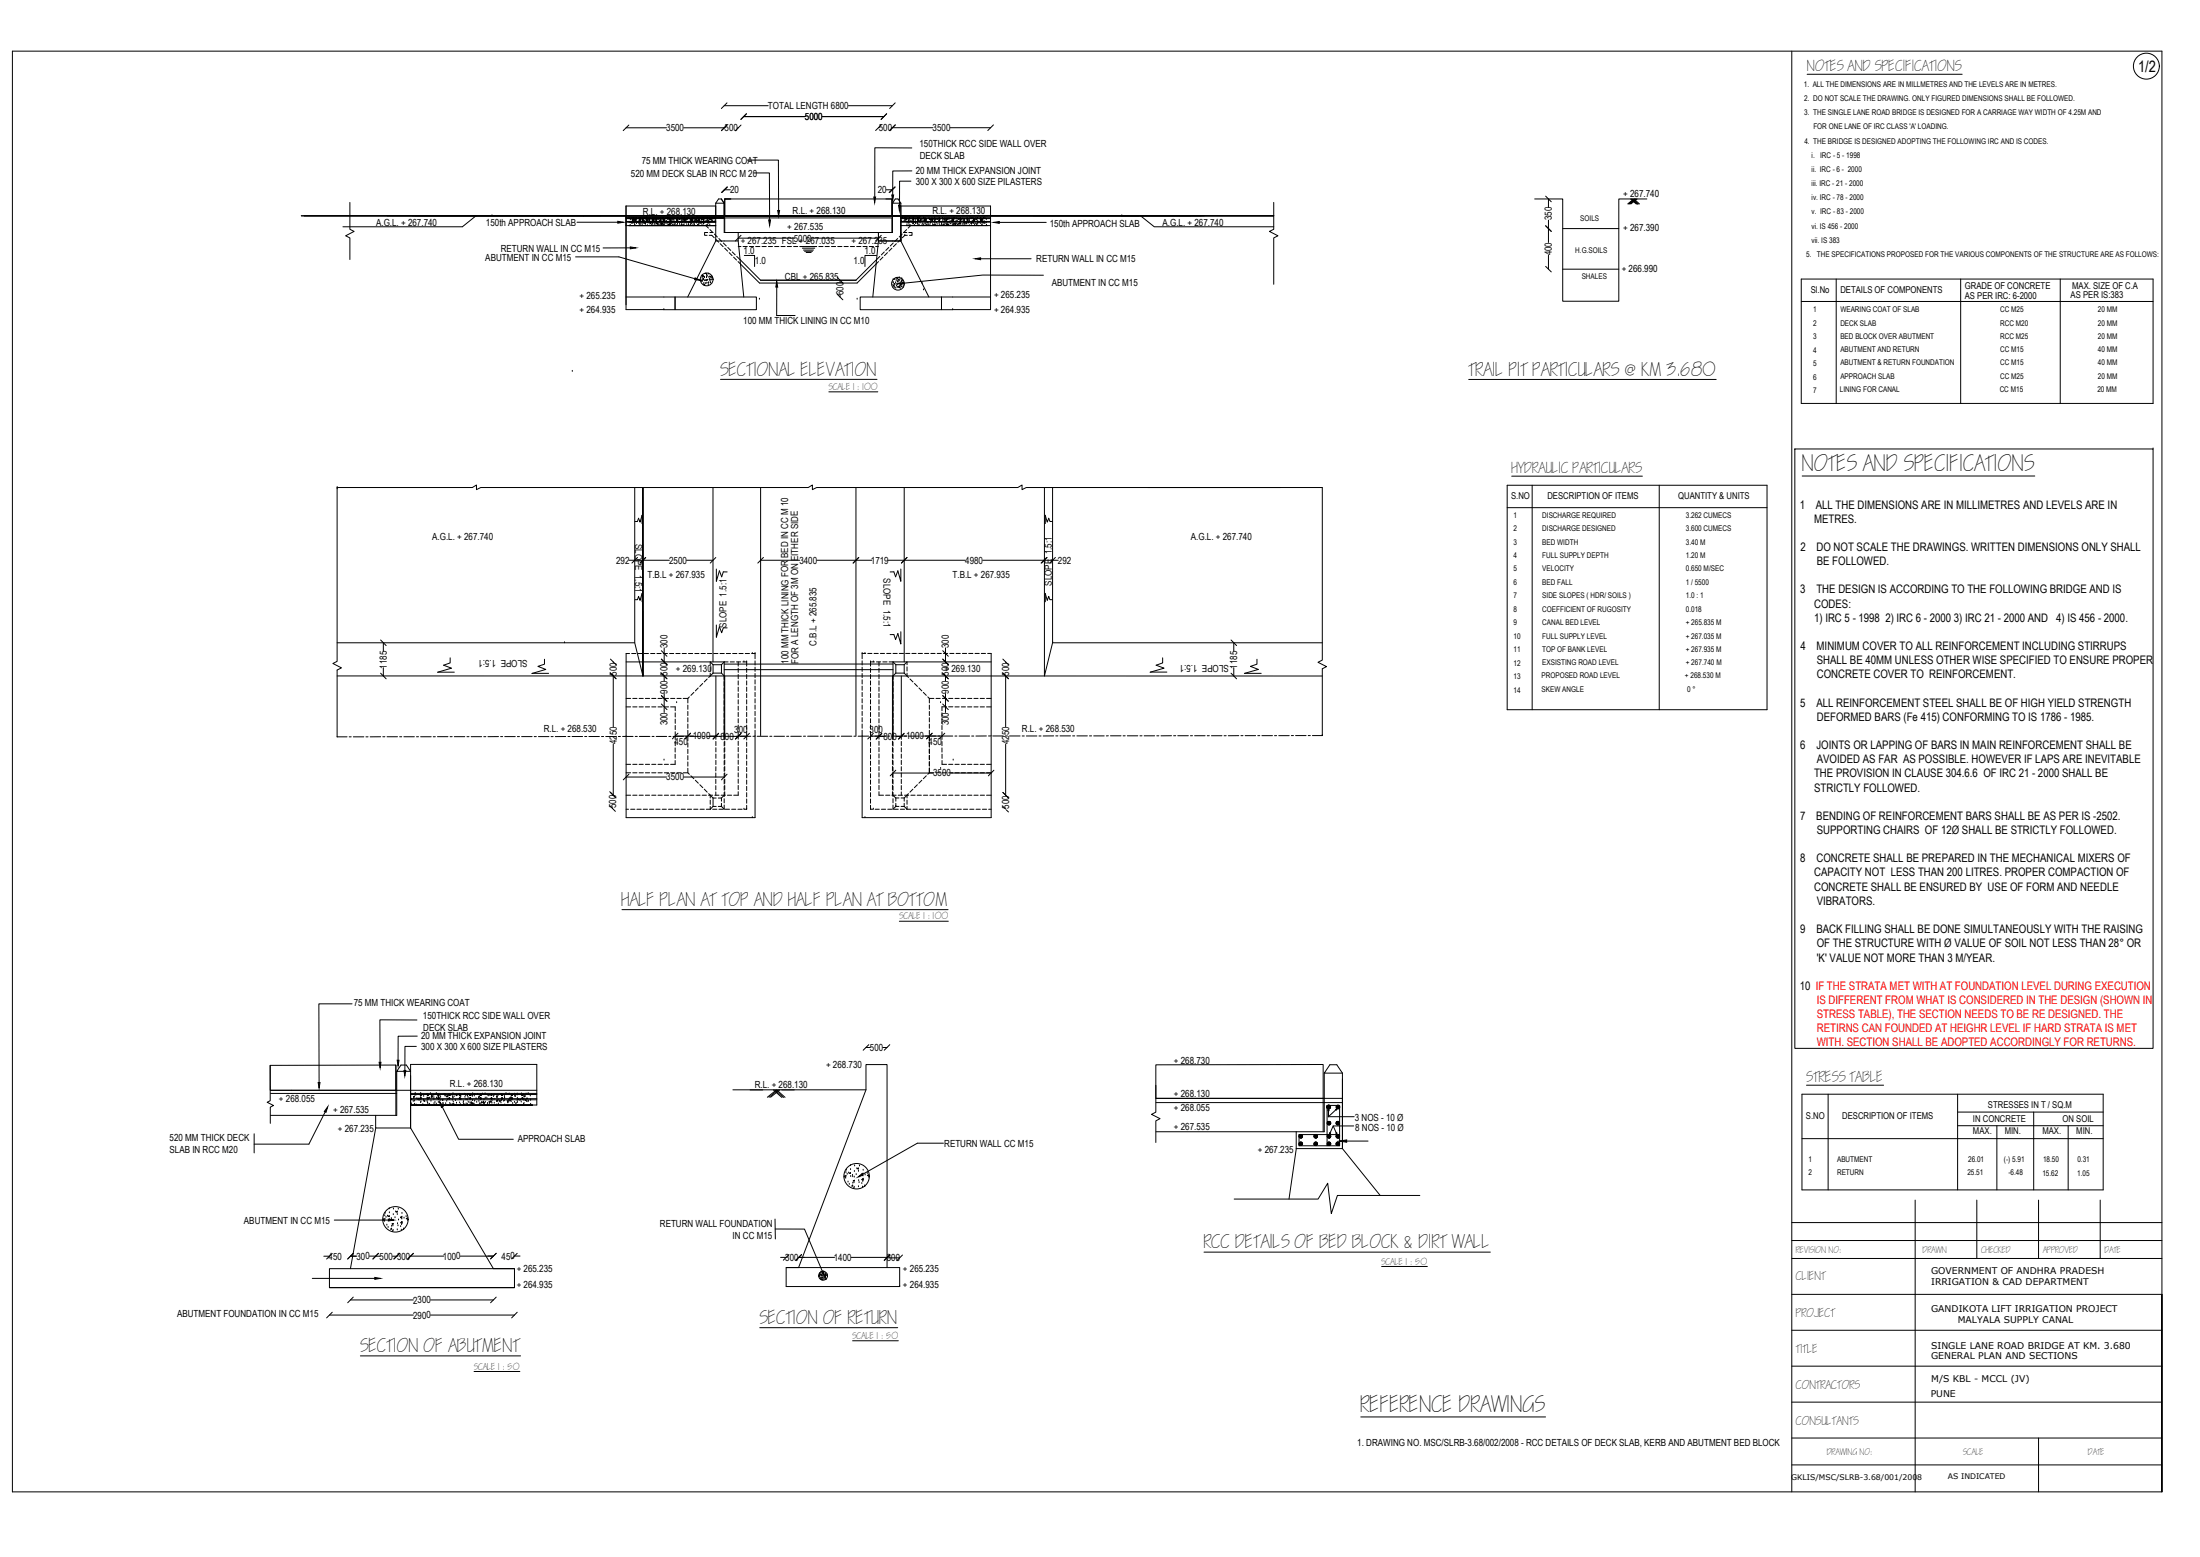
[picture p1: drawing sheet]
<svg xmlns="http://www.w3.org/2000/svg" width="1189mm" height="841mm" viewBox="0 0 1189 841" stroke-linecap="round" stroke-linejoin="round" font-family="sans-serif">
<!-- layer: MAIN -->
<g fill="none" stroke="#000" stroke-width=".54">
<path d="M968 28v778M391 57h24M458 57h24M977 40h83M338 69h22M369 69h23M399 69h.1M402 63h33M444 63h34M475 69h.1M482 69h22M493 80h-20v26"/>
<path d="M513 69h22M404 86h17v28M407 93h9v26M492 98h-6v13M493 92h-11v13M189 109v15l2 1-4 2 2 2v11M338 118h53M338 118h49M338 120h49M387 111h-49v54M387 110v7M390 107l1 3h-4"/>
<path d="M390 107h-2l-1 3M390 107l1 3v7v-7M391 103h4M392 107h3h-3v10M479 107h3v10M479 103h3M482 110v7M484 107h1l2 3h-5zM487 118h48M487 120h48M487 110v7M487 111h48"/>
<path d="M688 109v15l-2 1 5 2-3 2v25M829 107h15v56h31v-56h15M837 107v5M837 119v12M880 110l3-3 3 3M881 107l3 3M882 107l3 3-3-2M882 107l3 3M884 107l-4 3M884 107l-3 3M885 107l-4 3M311 139h23l42 12"/>
<path d="M312 120h22M338 122h49M341 134h-15M387 122h-47h47M399 129h30M402 138h6v6M432 133h9M434 134h6M434 135h6M435 136h4M436 136h2M438 129h37"/>
<path d="M474 138h-7v6M487 122h48M530 140h27M540 120h25M837 138v7M844 123h31M379 151h.1M379 152h.1M379 150h.1M379 149h.1M380 149h.1M380 151h.1"/>
<path d="M380 150h.1M380 154h.1M380 153h.1M381 154h.1M381 152h.1M381 150h.1M381 153h.1M381 148h.1M382 153h.1M382 151h.1M382 150h.1M382 148h.1"/>
<path d="M382 152h.1M382 149h.1M383 153h.1M383 154h.1M383 148h.1M383 150h.1M383 151h.1M384 150h.1M384 152h.1M384 149h.1M384 153h.1M384 151h.1"/>
<path d="M385 149h.1M385 151h.1M385 150h.1M420 155v15h10M454 151v1M454 159v1M483 154h.1M483 153h.1M483 151h.1M483 155h.1M484 155h.1M484 154h.1"/>
<path d="M484 153h.1M484 156h.1M485 150h.1M484 151h.1M485 153h.1M485 152h.1M485 155h.1M485 154h.1M485 151h.1M486 151h.1M486 155h.1M486 152h.1"/>
<path d="M486 150h.1M486 154h.1M486 153h.1M486 156h.1M487 154h-1zM487 151h.1M487 152h.1M487 154h.1M487 155h.1M487 153h.1M488 151h.1M488 155h.1"/>
<path d="M488 152h.1M564 149h-33l-43 4M844 145h31M973 151h191v67h-191zM992 151v67M1060 151v67M1113 151v67M973 163h191M389 205h85M448 212h26M794 205h133M817 257h71"/>
<path d="M1164 243h.1M182 263v94l-2 1 5 3-3 1M182 264h.1M255 263l2-1v2l3-1h177l2-1v2l2-1h109l2-1v2l3-1h137M347 278v5M347 278l-1 4-1-2-1 2h-1M565 278l1 4 1-2v2h2M565 278v5M620 263h95v94l-3 1 5 2-2 1M814 262h141v121h-141zM814 274h141M828 262v121"/>
<path d="M897 262v121M340 303h22M371 303h14M387 307v7l2-6 1 4 1-3h2M411 303h21M441 303h30M480 303h42M487 307v7l-2-6-1 4-1-3h-2M531 303h33M564 303h8M343 324h1l1-2 1 2 1-3v4M387 338v6l2-5 1 3 1-3h2"/>
<path d="M565 320l1 4 1-2v2h2M565 321v4M207 347v5M243 355v3l-3 1 4 2-8 2M294 356v3l-3 1 4 2-8 2M331 358h.1M359 350v8M487 341v7l-2-6-1 3-1-2h-2M511 350v8M543 358h.1M628 355v3l-3 1 4 2-8 2M667 347v5"/>
<path d="M679 356v3l-3 1 4 2-8 2M207 361v4M237 363h9M288 364h8M331 365v28M359 375v10M359 365v3M511 375v10M511 365v3M543 365v28M622 363h9M667 361v4"/>
<path d="M673 364h9M182 398h6M189 398h1M191 398h6M198 398h1M206 398h-6M207 398h1M209 398h6M216 398h1M218 398h6M225 398h1M227 398h6"/>
<path d="M234 398h1M236 398h6M243 398h1M246 398h5M252 398h1M255 398h5M261 398h2M269 398h-5M271 398h1M273 398h5M280 398h1M282 398h6"/>
<path d="M289 398h1M291 398h6M298 398h1M306 398h-6M307 398h1M309 398h6M316 398h1M318 398h6M325 398h1M327 398h6M335 398h-1M336 398h6"/>
<path d="M343 398h1M345 398h6M352 398h1M355 398h5M361 398h2M365 398h10M369 398h-5M371 398h1M373 398h5M380 398h1M382 398h8M384 398h3"/>
<path d="M391 398h8M399 398h4M406 398h-6M407 398h1M409 398h6M416 398h1M418 398h6M425 398h1M427 398h6M434 398h1M436 398h6M443 398h1"/>
<path d="M446 398h5M452 398h1M455 398h5M461 398h2M469 398h-5M470 398h9M475 398h3M480 398h1M484 398h3M490 398h-8M491 398h6M515 398h-17"/>
<path d="M516 398h1M518 398h6M525 398h1M533 398h-6M534 398h1M536 398h6M543 398h1M546 398h5M552 398h2M555 398h5M561 398h2M569 397l-5 1"/>
<path d="M571 397h1M573 397h5M580 397h1M582 397h6M589 397h1M591 397h6M599 397h-1M600 397h6M607 397h1M609 397h6M616 397h1M618 397h6"/>
<path d="M625 397h1M633 397h-6M634 397h1M636 397h6M643 397h1M646 397h5M652 397h2M655 397h5M661 397h2M669 397h-5M671 397h1M673 397h6"/>
<path d="M680 397h1M682 397h6M689 397h1M691 397h6M698 397h1M700 397h6M707 397h1M709 397h6M331 402v28M338 420h22M369 420h22M483 418h21"/>
<path d="M514 418h22M543 402v27M331 429v1M331 436v1M336 491h176M486 498h26M190 542h-18v43M225 551h-20v23M225 560h-10v13M146 575v20h-2l4 2-2 1v9M214 575v14M214 579v10"/>
<path d="M217 575h3l2 4h-8zM225 565h-6v13M290 575h-68v14v-8M468 566h2M477 566h2M716 580v13M719 575h3l3 5h-9zM725 580v13M222 591h68M222 593h68M222 594h68M239 598l9 17h29"/>
<path d="M288 597h-66h68M405 589h7M415 593l5-4 4 4M418 589l5 4M419 589l4 4M421 589l-5 4M422 589h7M625 586v15l-3 1 5 2-2 1v12M974 591h163v52h-163zM976 586h42M988 591v52M1058 591v52"/>
<path d="M137 612v11M176 601l-9 17h-30M510 618h-14l-30 16M974 615h163M1058 608h79M1058 601h79M1079 608v35M1099 601v42M1118 608v35M456 636l1-1v1h-1M457 636h.1M457 633h.1"/>
<path d="M457 635h.1M457 632h.1M458 634h.1M458 638h.1M459 634h.1M459 640h.1M460 633v1h-1zM460 630h.1M460 632h.1M460 635h.1M461 635h.1M461 636h.1"/>
<path d="M461 639h.1M461 638h1zM462 636h.1M462 633h.1M462 630h.1M463 634h.1M463 631h.1M464 631h-1h1v1M464 633h.1M464 638h.1M464 639h.1M464 630h.1"/>
<path d="M465 636h.1M466 639h.1M466 637v-1l1 1zM466 634h.1M466 635h.1M466 638h.1M466 637h.1M466 632h.1M468 635h.1M469 634h.1M469 635h.1M469 636h.1"/>
<path d="M181 659h29M207 659l1-1v1h-1M208 660h.1M208 657h.1M208 659h.1M208 655h.1M209 658h.1M209 657h.1M210 657h.1M210 653h.1M210 655h.1M211 659h.1"/>
<path d="M211 658h.1M212 659h.1M213 656h.1M213 653h.1M213 658h.1M214 655h.1M214 655l1-1v1zM215 656h.1M215 653h.1M215 659h.1M217 657v1h-1zM217 658h.1"/>
<path d="M217 655h.1M217 657h.1M217 660v1v-1zM218 658h.1M219 657h.1M220 658h.1M220 659h.1M419 658v11M461 640v1h-1zM461 642h.1M462 641h.1M464 641h.1"/>
<path d="M466 641h.1M467 641h.1M1035 648v158M1068 648v32M1102 648v32M1135 648v32M175 679h3M193 679h-4M200 679h5M209 662h.1M210 663h.1M212 663v1h-1z"/>
<path d="M212 662h.1M212 661h1h-1zM212 679h3M212 665h.1M215 664h.1M215 661h.1M215 662h.1M217 663h.1M217 664h.1M217 661h.1M218 664h.1M240 679h-18"/>
<path d="M249 679h18M264 678h3M278 678h3M419 664h16l9 23M422 679h3M432 679h19M460 679h19M479 679h7M651 676h154M968 680h200M968 660h200M968 670h200"/>
<path d="M169 691h34M443 689h.1M443 690h.1M443 688h.1M443 691h.1M444 688h.1M444 687h.1M444 689h.1M444 691h.1M444 690h.1M445 689h.1M445 688h.1"/>
<path d="M445 691h.1M445 690h.1M445 687h.1M446 689h.1M446 691h.1M446 690h.1M446 688h.1M447 689h.1M747 684h24M968 699h200v107v-778h-1161v778h1161M178 710h45M189 702h34"/>
<path d="M233 710h45M233 702h34M411 717h74M968 719h200M195 732h86M461 724h24M968 738h200M256 741h25M968 757h200M968 777h200M1102 777v29M968 791h200"/>
<circle cx="1160" cy="36" r="7"/>
<circle cx="382" cy="151" r="3"/>
<circle cx="485" cy="153" r="3"/>
<circle cx="463" cy="635" r="7"/>
<circle cx="214" cy="659" r="7"/>
<circle cx="445" cy="689" r="2.4"/>
</g>
<g fill="#000" stroke="#000" stroke-width=".54">
<path d="M334 120h3l-3 1zM415 119h1v3zM420 114h1v3zM472 106h1v3zM482 105h1l-1 3zM486 111h1l-1 3zM537 120h3v1zM341 133l3 1h-3zM376 150l2 1h-3zM420 152v3h-1zM485 153l3-1v1zM527 140l3-1v1z"/>
<path d="M205 574h1l-1 3zM215 573h1l-1 3zM218 578h1v3zM172 585h1l-1 3zM238 595l1 3zM177 598l-1 3-1-1zM464 636l2-2v1zM210 659h3l-3 1zM203 690l3 1h-3zM444 687h1v2z"/>
</g>
<!-- layer: 0 -->
<g fill="none" stroke="#000" stroke-width=".54">
<path d="M393 56l-3 3M484 56l-3 3M340 68l-3 3M393 68l-3 3M400 68l-3 3M403 61l-3 4M476 67l-3 4M479 61l-3 4M484 67l-3 4M537 67l-3 4M163 117h525M209 117h106"/>
<path d="M257 117l-7 5h-65M266 117h.1M338 118h144M338 111v56h21M341 119h.1M341 118h.1M342 120h.1M342 118h.1M343 119h.1M343 120h.1M343 118h.1M344 119h.1"/>
<path d="M344 118h.1M345 120h.1M345 119h.1M345 118h.1M346 118h.1M347 120h.1M347 120l1-1zM348 119h.1M348 120h.1M348 118h.1M349 118h.1M350 119h.1"/>
<path d="M351 118h.1M352 119h.1M353 119h.1M354 118h.1M354 120h.1M354 119h.1M355 120h.1M355 118h.1M356 119h.1M356 118h.1M357 119h.1M357 118h.1"/>
<path d="M358 118h.1M358 120h.1M359 118h.1M359 119h.1M360 118h.1M360 120h.1M361 118h.1M361 119h.1M362 119h.1M362 118h.1M363 118h.1M363 119h.1"/>
<path d="M364 120h.1M364 118h.1M364 119h.1M366 120h.1M366 119h.1M366 118h.1M367 118h.1M368 119h.1M369 118h.1M369 119h.1M370 118h.1M370 120h.1"/>
<path d="M371 119h.1M371 118h.1M372 118h.1M373 119h.1M373 120h.1M374 119h.1M374 118h.1M375 118h.1M375 120h.1M375 119h.1M376 118h.1M376 119h.1"/>
<path d="M376 117l2 1M377 118h.1M377 119h.1M378 120h.1M378 118h.1M378 119h.1M379 119l1 2M379 119h.1M380 119h.1M380 118h.1M380 120h.1M381 120v-1z"/>
<path d="M382 120h.1M382 118h.1M382 119h.1M383 119h.1M383 120h.1M384 120h.1M384 119h.1M385 118h.1M385 119h.1M385 120h.1M386 118h.1M386 119h.1"/>
<path d="M387 118v12h12v-4h-8v-9h-53v5M392 107h90v10h-90zM392 118v8h90M393 101l-3 3M482 118v8M482 117v9M484 101l-4 3M484 101l-3 3M487 118h48M487 117v13M487 119h.1M488 118h.1"/>
<path d="M489 120h.1M489 118h.1M489 119h.1M490 120h.1M491 119h.1M491 120h.1M492 118h.1M492 120h.1M492 119l1 1zM493 119h.1M493 118h.1M494 119h.1"/>
<path d="M495 119h.1M495 119l-2 2M496 118h.1M496 119h.1M496 120h.1M497 119h.1M497 118h.1M497 119h1zM497 117l-1 1M498 118h.1M498 120h.1M498 119h.1"/>
<path d="M499 118h.1M499 119h.1M500 118h.1M500 119h.1M500 120h.1M501 119h.1M501 120h.1M502 118h.1M502 118h1zM502 119h.1M503 119h.1M503 118h.1"/>
<path d="M503 120h.1M504 118h.1M505 118h.1M505 119h.1M506 119h.1M506 118h.1M507 118h.1M507 120h.1M508 120h.1M508 119h.1M509 118h.1M509 119h.1"/>
<path d="M510 118h.1M510 120h.1M510 119h.1M511 119h.1M512 118h.1M512 119h.1M513 119h.1M513 118h.1M513 120h.1M514 118h.1M514 119h.1M515 119h.1"/>
<path d="M515 118h.1M515 120h.1M516 118h.1M517 118h.1M517 119h.1M518 118h.1M518 119h.1M519 118h.1M519 120h.1M520 119h.1M520 120h.1M520 118h.1"/>
<path d="M521 119h.1M522 118h.1M524 119h.1M524 118h.1M525 118h.1M525 120h.1M526 119v1zM526 119h.1M526 120h.1M527 120h.1M527 118h.1M528 118h.1"/>
<path d="M528 119h.1M529 120h.1M530 118h.1M530 119h.1M531 118h.1M531 120h.1M531 119h.1M532 120h.1M532 118h.1M533 119h.1M535 111v56h-20M606 117h.1"/>
<path d="M616 117l8 5h64M835 106l3 3M341 122h.1M341 120h.1M341 121h.1M342 121h.1M343 121h.1M343 122h.1M344 121h.1M344 120h.1M345 122h.1M345 121h.1"/>
<path d="M346 121h.1M346 122h.1M347 121h.1M348 121h.1M349 121h.1M349 120h.1M350 122h.1M350 120h.1M350 121h.1M351 120h.1M351 121h.1M352 121h.1"/>
<path d="M352 120v1M352 122h.1M352 120h.1M353 120h-1zM353 121h.1M353 122h.1M354 121h.1M355 120v1M355 121h.1M356 121h.1M356 122h.1M357 121h.1"/>
<path d="M357 122h.1M357 120h.1M358 121h.1M359 121h.1M360 121h.1M361 121h.1M361 122h.1M361 120h.1M362 121h.1M362 122h.1M363 121h.1M363 122h.1"/>
<path d="M363 120h.1M364 121h.1M364 122h.1M365 121h.1M366 122h.1M366 121h.1M367 121h.1M368 120h.1M368 122h.1M369 121h.1M368 121h.1M369 120h.1"/>
<path d="M369 122h.1M370 121h.1M371 121h.1M372 121h.1M372 120h.1M373 122h.1M373 121h.1M374 121h.1M374 122h.1M375 121h.1M375 122h.1M376 121h.1"/>
<path d="M377 122h.1M378 121h.1M379 120h.1M379 122h.1M380 121h.1M381 120h.1M381 122l2 1M382 122h.1M382 126h-1v1h1M383 121h.1M383 127h2l1 1M384 121h.1"/>
<path d="M384 124l1 2h-1M386 126l2 2M387 129l1 2M387 130l-15 30M388 129l2 1M389 132l2 1M391 131l1 2M392 134l1 2M393 134l2 1M394 136l2 2M396 136l1 2M396 139l2 1"/>
<path d="M398 139l13 12h52l12-12M399 133h1M399 130l3 30M400 127l-3 3M402 133h2M405 133h2M408 133h3M412 133h2M415 133h2M419 133h2M422 133h2M425 133h3"/>
<path d="M429 133h2M432 133h3M436 133h2M439 133h2M442 133h3M446 133h2M449 133h3M453 133h2M456 133h2M460 133h2M463 133h2M466 133h3"/>
<path d="M470 133h2M473 133h2M475 130h12M475 130l-3 30M475 126v4M476 127l-3 3M477 139l-1 1M478 136l-2 2M480 136l-2 2M480 134l-1 1M482 134l-2 2M482 126h-7v4h12v-4"/>
<path d="M483 131l-2 2M484 132l-1 1M485 129l-1 1M487 130l15 30M487 129l-2 2M488 126l-2 2M488 126h2M489 127h1M489 127h.1M489 127l-1 1M490 124l-2 2M490 121h.1"/>
<path d="M491 121h.1M491 126h2v1h-2M491 122h.1M492 122h.1M492 122l-1 1M493 120h.1M493 121h.1M494 121h.1M494 122h.1M495 120h.1M496 121h.1M497 122h.1"/>
<path d="M497 121h.1M498 121h.1M499 122h.1M499 121h.1M500 121h.1M501 122h.1M501 121h.1M502 121h.1M503 121h.1M504 121h.1M504 122h.1M505 120h.1"/>
<path d="M505 121h.1M505 122h.1M506 122h.1M506 120h.1M506 121h.1M508 121h.1M508 122h.1M509 121h.1M510 121h.1M510 122h.1M511 121h.1M511 122h1"/>
<path d="M512 121h.1M512 120h.1M512 122h.1M513 122h.1M513 121h.1M514 121h.1M515 121h.1M516 121h.1M516 121h1zM516 120h.1M516 122h.1M517 121h.1"/>
<path d="M517 122h.1M518 121h.1M519 121h.1M519 120v1M520 121h.1M521 121h.1M521 122h.1M521 120h.1M522 120v1M522 121h.1M523 120h.1M523 121h.1"/>
<path d="M524 120h.1M524 122h.1M525 121h.1M526 121h.1M527 121h.1M528 122h.1M528 121h.1M528 120h.1M529 122h.1M530 121h.1M531 122h.1M531 121h.1"/>
<path d="M532 121h.1M533 120h.1M533 122h.1M835 122l3 3M399 141l11 12M410 153h.1M452 150l3 3M452 159l3 3M475 141l-12 12h-53M498 153h.1M499 157h.1M835 144l3 3"/>
<path d="M338 160h71v7h-50M359 167h.1M365 160v7M410 162h.1M463 162h.1M509 160v7M515 167h.1M535 160h-70v7h50M309 201h.1M970 243h194v323h-194zM974 257h126M182 263h.1"/>
<path d="M182 263h73M343 263v84l4 18M347 263v102M385 263v95M411 263v134M463 263v134M489 263v95M564 263v102l5-18M569 263v84M345 301l-4 3M349 301l-3 3M387 301l-3 3"/>
<path d="M413 301l-3 3M464 301l-3 3M490 301l-3 3M566 301l-3 3M570 301l-3 3M182 347h161M206 346l3 3M305 347h.1M330 356l3 3M338 358h55M340 353h-2v89h70v-48M341 353h3"/>
<path d="M345 353h2M348 353h2M352 353h2M355 353h2M357 356l3 3M357 351l3 3M358 353h3M362 353h2M365 353h3M369 353h2M372 353h2M375 353h3"/>
<path d="M379 353h2M382 353h3M384 359v-1l1 1M385 359h5M385 359v5M386 353h2M389 353h2M390 359v5M390 359l1-1v42M392 353h3M395 358h2M396 353h2"/>
<path d="M398 358h2M399 358v2M399 353h3M401 358h2M402 358h.1M403 353h2M403 358h.1M403 358v2M406 353h2M407 353h.1M408 353h.1M408 353v3"/>
<path d="M408 357v2M466 353h.1M466 353h2M466 353v3M466 357v2M467 353h.1M469 353h2M470 358h.1M470 358h3M470 358v2M472 358h.1M472 353h3"/>
<path d="M474 358h2M475 358v2M476 353h2M477 358h2M479 353h2M480 358h56M483 359h-92M483 353h2M484 359h5M484 359v5M484 359l-1-1v42M486 353h2"/>
<path d="M489 359v5M489 359l1-1v1M489 353h3M493 353h2M496 353h2M500 353h2M503 353h2M506 353h3M509 356l3 3M509 351l3 3M510 353h2M513 353h3"/>
<path d="M517 353h2M520 353h2M523 353h3M527 353h2M530 353h3M534 353h2v89h-70v-48M542 356l3 3M569 347h.1M569 347h146M665 346l3 3M182 365h533M182 362v36"/>
<path d="M206 364l3 3M333 367l-3-3 3 3M338 377h3M342 377h2M345 377h3M347 365v-102v102M349 377h2M352 377h2M356 377h2M357 376l3 3M357 364l3 3M359 377h2"/>
<path d="M362 377h3M366 380h.1M366 377h2M369 377h3M372 377v3M373 376l-1 1M375 374l-2 2M377 372l-1 1M380 369l-2 2M382 367l-1 1M384 360v2M384 364v1"/>
<path d="M385 364h5M385 364l-2 2M387 365v34M390 364l1 1M391 362h92M392 365v34M399 361v2M399 364v3M399 368v2M399 371v2M399 375v2M399 378v2"/>
<path d="M403 361v2M403 364v3M403 368v2M403 371v2M403 375v2M403 378v2M408 360v3M408 364v2M408 367v2M408 371v2M408 374v2M408 377v3"/>
<path d="M466 360v3M466 364v2M466 367v2M466 371v2M466 374v2M466 377v3M470 361v2M470 364v3M470 368v2M470 371v2M470 375v2M470 378v2"/>
<path d="M475 361v2M475 364v3M475 368v2M475 371v2M475 375v2M475 378v2M482 365v34M484 364h5M484 364l-1 1M487 365v34M489 364l2 2M490 360v2"/>
<path d="M490 364v1M492 367l1 1M494 369l2 2M497 372l1 1M499 374l2 2M501 376l1 1M502 377h3M502 377v3M506 377h2M508 380h.1M509 377h3M509 376l3 3"/>
<path d="M509 364l3 3M513 377h2M516 377h2M519 377h3M523 377h2M526 377h3M530 377h2M533 377h3M542 364l3 3M665 364l3 3M715 361v36M182 398h.1"/>
<path d="M338 382h3M342 382h2M345 382h3M349 382h2M352 382h2M356 382h2M357 380l3 3M359 382h2M362 382h3v2M365 395v4M365 385v2M365 388v3"/>
<path d="M365 392v2M366 396l-3 3M372 381v2M372 384v3M372 388v2M372 391v2M372 394v3M372 398v2M373 396l-3 3M388 396l-3 3 3-3M399 381v3M399 385v2"/>
<path d="M399 388v2M399 392v2M399 395v4M400 396l-3 3 3-3M403 381v3M403 385v2M403 388v3M403 392v2M403 395v2M403 398v2M405 396l-3 3M408 381v2"/>
<path d="M408 384v3M408 388v2M408 391v2M466 381v2M466 384v2M466 388v2M466 391v2M470 381v3M470 385v2M470 388v2M470 392v2M470 395v2"/>
<path d="M470 398v2M472 396l-3 3M475 381v3M475 385v2M475 388v2M475 392v2M475 395v4M477 396l-4 3M489 396l-3 3M501 399l3-3-3 3M502 381v2M502 384v3"/>
<path d="M502 388v2M502 391v2M502 394v3M502 397v3M509 395v4M509 385v2M509 388v3M509 392v2M509 380l3 3M511 396l-3 3M512 382h-3v2M513 382h2"/>
<path d="M516 382h2M519 382h3M523 382h2M526 382h3M530 382h2M533 382h3M715 397h.1M338 417h3M338 413h3M340 418l-3 3M342 417h2M342 413h2"/>
<path d="M345 417h3M345 413h3M349 417h2M349 413h2M352 417h2M352 413h2M356 417h2M356 413h2M359 411h.1M359 417h2M359 413h2M362 417h3"/>
<path d="M365 411v2h-3M365 404v2M365 407v3M365 401v2M366 417h2M369 417h3l1 1M372 401v3M372 405v2M372 408v2M372 412v2M372 415v2M373 419l2 2"/>
<path d="M387 418v2M387 401v2M387 404v2M387 407v3M387 411v2M387 414v2M391 401v2M391 404v2M391 408v2M391 411v2M391 414v3M391 418v2"/>
<path d="M392 400v3M392 404v2M392 407v2M392 411v2M392 414v2M392 417v3M393 418l-3 3M399 400v3M399 404v2M399 407v2M399 411v2M399 414v2"/>
<path d="M399 417v3M403 401v2M403 404v3M403 408v2M403 411v2M403 415v2M403 418v2M470 401v2M470 404v3M470 408v2M470 411v2M470 415v2"/>
<path d="M470 418v2M475 400v3M475 404v2M475 407v2M475 411v2M475 414v2M475 417v3M482 400v3M482 404v2M482 407v2M482 411v2M482 414v2"/>
<path d="M482 417v3M483 401v2M483 404v2M483 408v2M483 411v2M483 414v3M483 418v2M484 416l-3 3M487 401v2M487 404v2M487 407v3M487 411v2"/>
<path d="M487 414v2M487 418v2M501 419l-2 2M502 401v3M502 405v2M502 408v2M502 411v3M502 415v2M505 417h-3l-1 1M506 417h2M508 415h.1M509 401v2"/>
<path d="M509 404v2M509 411v2h3M509 407v3M509 417h2M513 417h2M513 413h2M515 411h.1M516 417h2M516 413h2M519 417h3M519 413h3M523 417h2"/>
<path d="M523 413h2M526 417h3M526 413h3M530 417h2M530 413h2M533 417h3M533 413h3M537 416l-3 3M329 428l4 3M329 435l4 3M338 437h2M338 430h3"/>
<path d="M341 437h2M342 430h2M344 437h2M345 430h3M348 437h2M349 430h2M351 437h2M352 430h2M354 437h3M356 430h2M358 437h2M359 430h2"/>
<path d="M361 437h3M362 430h3M365 437h2M366 430h2M368 437h2M369 430h2M371 437h3M373 430h2M375 437h2M376 421l1 2M376 430h2M378 424l2 1"/>
<path d="M378 437h3M379 430h3M381 426l1 2M382 437h2M383 430h2M383 429l2 2M384 430v1M384 432v2M384 436v1l1-1M385 437h2M385 436h2M385 431v5"/>
<path d="M385 431h2M386 430h3M387 421v2M387 424v3M387 428v2M388 431h2M388 436h2M389 437h2M390 430h2M390 431v2M390 436h.1M390 434v2"/>
<path d="M391 421v2M391 425v2M391 428v2M391 431v3M391 435v2l-1-1M391 430l-1 1M392 421v2M392 424v2M392 428v2M392 437h2M393 430h2M395 437h3"/>
<path d="M399 437h2M399 428v2h-2M399 421v2M399 424v2M402 437h.1M402 437h1M403 437h.1M403 421v3M403 425v2M403 428v2M403 432v2M403 435v2"/>
<path d="M470 421v3M470 425v2M470 428v2M470 432v2M470 435v2M470 437h.1M470 437h2M472 437h.1M473 437h2M475 421v2M475 424v2M475 428v2h2"/>
<path d="M476 437h3M479 430h2M480 437h2M482 430h2M482 421v2M482 424v2M482 428v2M483 421v2M483 425v2M483 428v2M483 431v3M483 435v2l1-1"/>
<path d="M483 430l1 1M483 437h2M484 431v2M484 436h.1M484 431h2M484 436h2M484 434v2M485 430h3M487 437h2M487 436h2M487 431h2M487 421v2"/>
<path d="M487 424v3M487 428v2M489 431v2M489 436l1 1v-1M489 434v2M489 430h2M490 437h2M490 430v1M490 432v2M490 430l-1 1M491 429l-1 1M492 430h3"/>
<path d="M493 426l-1 2M493 437h3M496 430h2M496 424l-2 1M497 437h2M498 421l-1 2M499 430h2M500 437h2M502 430h3M504 437h2M506 430h2M507 437h2"/>
<path d="M509 430h3M510 437h3M513 430h2M514 437h2M516 430h2M517 437h2M519 430h3M521 437h2M523 430h2M524 437h2M526 430h3M527 437h3"/>
<path d="M530 430h2M531 437h2M533 430h3M534 437h2M542 428l3 3-1-1M542 436l1 1M543 429v1M543 437h.1M544 438l1 1M407 442h.1M467 442h.1M146 575h68v14h-68z"/>
<path d="M290 575v22M469 564l-3 3M481 564l-3 3M625 575h90v18h-90zM146 589h144M146 591h68M214 589v13M214 589v13h-68M222 589v20v-20M222 593v1zM222 594h.1M222 596h.1"/>
<path d="M223 595h.1M223 592h1zM224 593h.1M224 592h.1M224 596h.1M224 595h.1M224 591h.1M225 592h.1M225 597h.1M225 593h.1M226 593v1zM226 594h.1"/>
<path d="M227 593h.1M227 592h.1M227 596h.1M227 591h.1M227 595h.1M228 597h.1M229 594h.1M229 592h.1M229 595h.1M229 595h1zM231 595h.1M231 591h.1"/>
<path d="M231 593h.1M231 596h.1M232 593h.1M232 597h.1M233 591h.1M233 595h.1M233 592l1 1h-1zM233 592h1zM233 593h.1M234 592h.1M234 594h.1M234 593h.1"/>
<path d="M235 596h.1M235 597h.1M235 595h.1M236 591h.1M236 596h.1M236 593h.1M237 591h.1M237 592v1zM237 595h.1M238 593h.1M238 596h.1M238 592h.1"/>
<path d="M238 594h.1M238 597h.1M239 594h.1M239 596h.1M240 591h.1M240 591h1h-1zM241 592h.1M241 596h.1M241 593h.1M241 595h.1M242 592h.1M242 593h.1"/>
<path d="M242 594h.1M243 592h.1M243 596h.1M243 591h1zM244 597h.1M244 592h.1M244 594h.1M245 593h.1M245 596h.1M245 591h.1M245 597h.1M245 595h.1"/>
<path d="M245 592h.1M246 597h.1M246 594h.1M247 591v1zM247 596h.1M248 591h.1M248 593h.1M248 596h.1M249 593h.1M249 592h.1M249 593v1zM249 597h.1"/>
<path d="M250 596h.1M250 595h.1M251 596h.1M251 591h.1M251 593h.1M251 591h1zM252 592h.1M252 594h.1M252 596h.1M253 597h.1M253 592h.1M253 591h.1"/>
<path d="M253 593h.1M253 595h.1M254 596h.1M254 597v-1l1 1M254 596h1zM255 596h.1M255 592h.1M255 594h.1M255 597h.1M255 591h.1M255 596h1zM256 596h.1"/>
<path d="M256 592h.1M256 595h.1M256 591h.1M257 593h.1M258 595h.1M258 591h.1M259 593h.1M259 595h.1M259 596h.1M259 592h.1M260 591h.1M260 596h.1"/>
<path d="M260 594h.1M260 592h.1M260 595l1 1zM261 591h.1M261 595h.1M261 595l1 1h-1zM262 594h.1M262 597h.1M262 591h.1M262 593h.1M262 595h.1M263 593h.1"/>
<path d="M263 597h.1M263 596h.1M264 592h.1M264 595h1zM264 596h.1M265 592h.1M265 595h.1M265 595h1zM266 591h.1M266 594h.1M266 596h.1M266 595h.1"/>
<path d="M267 592h.1M267 594h.1M267 596h.1M268 592h.1M268 592l1 1zM268 597h.1M268 595h.1M269 595h.1M269 594v1zM269 592h.1M269 594h.1M269 596h.1"/>
<path d="M270 594v1zM270 595h.1M271 596h.1M271 591h.1M271 594h.1M272 595h.1M273 592h.1M273 595h.1M273 593h.1M273 597h.1M273 591h.1M274 595h1z"/>
<path d="M274 596h.1M275 591h.1M275 595h.1M275 594h.1M275 593h.1M276 595h.1M276 593v1zM276 593h.1M277 594h.1M277 596h.1M278 595h.1M278 591h.1"/>
<path d="M278 592h1zM279 596h.1M279 592h.1M279 595h.1M279 591h.1M280 593h.1M280 595h.1M280 597h.1M280 593v1zM281 594h.1M282 595h.1M282 591h.1"/>
<path d="M282 592h.1M283 597h.1M283 591h.1M283 594h.1M283 592h1h-1zM283 596h.1M284 592h.1M284 595h.1M284 594h.1M284 591h.1M285 595h.1M285 593h.1"/>
<path d="M285 591h.1M286 595h.1M287 592h.1M287 594h.1M287 597h.1M396 589h72M625 593h100M625 596h100M715 593v18M716 593v18h-91M718 600v3M722 599l-4 4"/>
<path d="M725 593v27v-27M203 602v7h19l45 76h11v11h-100v-11h11l14-76M700 611v9h25l21 26M718 603h14M720 608l2 4M724 613h-22v6h22v-22h-7v22M728 616h11M732 608h-12l-1 4M701 620l-4 28M767 646h-44l-4 10-2-17-5 9h-45M180 677l-3 3M191 677l-3 3"/>
<path d="M205 677l-3 3M216 677l-3 3M223 677l-3 3M268 677l-3 3M279 677l-3 3M426 678l-3 3M433 678l-3 3M481 678l-3 3M488 678l-3 3M178 696h100M189 685h89M425 685h61v10"/>
<path d="M432 685h-7v10h61M432 684l36-95v-14h11v109M486 695h.1M180 709l-3 3M191 701l-3 3M268 701l-3 3M279 709l-3 3"/>
</g>
<g fill="#000" stroke="#000" stroke-width=".54">
<path d="M717 598h1zM718 598v2zM722 599l1-1-1 2zM722 598h1zM702 613l1 1zM702 618h1zM710 613l1 1zM710 618h1zM717 613l1 1zM717 618h1zM717 606l1 1zM719 612l-1 1z"/>
<path d="M722 612l1 1zM722 613l1 1zM722 618h1zM722 606l1 1zM724 616h4v1z"/>
<path d="M717 598h1zM717 598h1zM718 598v1z"/>
<path d="M717 598h1zM717 598h1zM717 599l1-1z"/>
<path d="M718 598v1zM718 598v1zM718 598v1z"/>
<path d="M718 598v1zM718 598v1zM718 598v1z"/>
<path d="M718 597v1zM717 597l1 1zM717 597l1 1z"/>
<path d="M718 597v1zM717 597l1 1zM717 597l1 1z"/>
<path d="M718 598h1zM718 598h1zM718 598h1z"/>
<path d="M718 598l1 1zM718 598h1zM718 598h1z"/>
<path d="M719 597l-1 1zM718 597v1zM718 597v1z"/>
<path d="M719 597l-1 1zM718 597v1zM718 597v1z"/>
<path d="M722 598h1zM722 598h1zM723 598v1z"/>
<path d="M723 598v1zM723 598v1zM723 598v1z"/>
<path d="M723 597v1zM722 597l1 1zM722 597l1 1z"/>
<path d="M723 598h1zM723 598h1zM723 598h1z"/>
<path d="M724 597l-1 1zM723 597v1zM723 597v1z"/>
<path d="M702 614h1zM702 614h1zM702 614h1z"/>
<path d="M702 618h1zM702 618h1zM702 618h1z"/>
<path d="M703 614v1zM703 614v1zM703 614v1z"/>
<path d="M703 618v1zM703 618v1zM703 618v1z"/>
<path d="M703 613v1zM702 613l1 1zM702 613l1 1z"/>
<path d="M703 617v1zM702 617l1 1zM702 617l1 1z"/>
<path d="M703 614h1zM703 614h1zM703 614h1z"/>
<path d="M703 618h1zM703 618h1zM703 618h1z"/>
<path d="M704 613l-1 1zM703 613v1zM703 613v1z"/>
<path d="M704 617l-1 1zM703 617v1zM703 617v1z"/>
<path d="M710 614h1zM710 614h1zM711 614v1z"/>
<path d="M710 618h1zM710 618h1zM711 618v1z"/>
<path d="M711 614v1zM711 614v1zM711 614v1z"/>
<path d="M711 618v1zM711 618v1zM711 618v1z"/>
<path d="M711 613v1zM710 613l1 1zM710 613l1 1z"/>
<path d="M711 617v1zM710 617l1 1zM710 617l1 1z"/>
<path d="M711 614h1zM711 614h1zM711 614l1-1z"/>
<path d="M711 618h1zM711 618h1zM711 618h1z"/>
<path d="M712 613l-1 1zM711 613v1zM711 613v1z"/>
<path d="M712 617l-1 1zM711 617v1zM711 617v1z"/>
<path d="M717 614h1zM717 614h1zM718 614v1z"/>
<path d="M717 618h1zM717 618h1zM718 618v1z"/>
<path d="M717 607h1zM717 607h1z"/>
<path d="M718 614v1zM718 614v1zM718 614v1z"/>
<path d="M718 618v1zM718 618v1zM718 618v1z"/>
<path d="M718 607v1zM718 607v1zM718 607h1z"/>
<path d="M718 613v1zM718 613v1zM718 613v1z"/>
<path d="M718 617v1zM718 617v1zM718 617v1z"/>
<path d="M718 606v1zM718 606v1zM718 606v1z"/>
<path d="M718 614h1zM718 614h1zM718 614h1z"/>
<path d="M718 618h1zM718 618h1zM718 618h1z"/>
<path d="M718 607h1zM718 607h1zM718 607h1z"/>
<path d="M719 613l-1 1zM718 613v1zM718 613v1z"/>
<path d="M719 617l-1 1zM718 617v1zM718 617v1z"/>
<path d="M719 606l-1 1zM718 606v1zM718 606v1z"/>
<path d="M722 614h1zM722 614h1zM723 614v1z"/>
<path d="M722 618h1zM722 618h1zM723 618v1z"/>
<path d="M722 607h1zM722 607h1zM723 607h-1z"/>
<path d="M723 614v1zM723 614v1zM723 614v1z"/>
<path d="M723 618v1zM723 618v1zM723 618v1z"/>
<path d="M723 607v1zM723 607v1zM723 607h1z"/>
<path d="M723 613v1zM722 613l1 1zM722 613l1 1z"/>
<path d="M723 617v1zM722 617l1 1zM722 617l1 1z"/>
<path d="M723 606v1zM722 606l1 1zM722 606l1 1z"/>
<path d="M723 614h1zM723 614h1zM723 614l1-1z"/>
<path d="M723 618h1zM723 618h1zM723 618h1z"/>
<path d="M723 607h1zM723 607h1zM723 607l1-1z"/>
<path d="M724 613l-1 1zM723 613v1zM723 613v1z"/>
<path d="M724 617l-1 1zM723 617v1zM723 617v1z"/>
<path d="M724 606l-1 1zM723 606v1zM723 606v1z"/>
</g>
<!-- layer: abutment -->
<path d="M735 765h100" fill="none" stroke="#000" stroke-width=".54"/>
<g font-size="11.3">
<text x="974" y="255">NOTES AND SPECIFICATIONS</text>
<text x="735" y="763">REFERENCE DRAWINGS</text>
</g>
<g font-size="9.4">
<text x="389" y="203">SECTIONAL ELEVATION</text>
<text x="794" y="203">TRAIL PIT PARTICULARS @ KM 3.680</text>
<text x="336" y="489">HALF PLAN AT TOP AND HALF PLAN AT BOTTOM</text>
<text x="651" y="674">RCC DETAILS OF BED BLOCK &amp; DIRT WALL</text>
<text x="411" y="715">SECTION OF RETURN</text>
<text x="195" y="730">SECTION OF ABUTMENT</text>
</g>
<text font-size="8.5" x="1155" y="39">1/2</text>
<g font-size="7.5">
<text x="977" y="38">NOTES AND SPECIFICATIONS</text>
<text x="817" y="256">HYDRAULIC PARTICULARS</text>
<text x="976" y="584">STRESS TABLE</text>
</g>
<g font-size="6.4">
<text x="973" y="275">1</text>
<text x="981" y="275">ALL THE DIMENSIONS ARE IN MILLIMETRES AND LEVELS ARE IN</text>
<text x="980" y="282">METRES.</text>
<text x="973" y="298">2</text>
<text x="982" y="298">DO NOT SCALE THE DRAWINGS. WRITTEN DIMENSIONS ONLY SHALL</text>
<text x="982" y="305">BE FOLLOWED.</text>
<text x="973" y="321">3</text>
<text x="982" y="321">THE DESIGN IS ACCORDING TO THE FOLLOWING BRIDGE AND IS</text>
<text x="980" y="328">CODES:</text>
<text x="980" y="336">1) IRC 5 - 1998 2) IRC 6 - 2000 3) IRC 21 - 2000 AND 4) IS 456 - 2000.</text>
<text x="973" y="351">4</text>
<text x="982" y="351">MINIMUM COVER TO ALL REINFORCEMENT INCLUDING STIRRUPS</text>
<text x="982" y="359">SHALL BE 40MM UNLESS OTHER WISE SPECIFIED TO ENSURE PROPER</text>
<text x="982" y="366">CONCRETE COVER TO REINFORCEMENT.</text>
<text x="973" y="382">5</text>
<text x="982" y="382">ALL REINFORCEMENT STEEL SHALL BE OF HIGH YIELD STRENGTH</text>
<text x="982" y="389">DEFORMED BARS (Fe 415) CONFORMING TO IS 1786 - 1985.</text>
<text x="973" y="405">6</text>
<text x="982" y="405">JOINTS OR LAPPING OF BARS IN MAIN REINFORCEMENT SHALL BE</text>
<text x="982" y="412">AVOIDED AS FAR AS POSSIBLE. HOWEVER IF LAPS ARE INEVITABLE</text>
<text x="980" y="420">THE PROVISION IN CLAUSE 304.6.6 OF IRC 21 - 2000 SHALL BE</text>
<text x="980" y="428">STRICTLY FOLLOWED.</text>
<text x="973" y="443">7</text>
<text x="982" y="443">BENDING OF REINFORCEMENT BARS SHALL BE AS PER IS -2502.</text>
<text x="982" y="451">SUPPORTING CHAIRS OF 12Ø SHALL BE STRICTLY FOLLOWED.</text>
<text x="973" y="466">8</text>
<text x="982" y="466">CONCRETE SHALL BE PREPARED IN THE MECHANICAL MIXERS OF</text>
<text x="980" y="473">CAPACITY NOT LESS THAN 200 LITRES. PROPER COMPACTION OF</text>
<text x="980" y="481">CONCRETE SHALL BE ENSURED BY USE OF FORM AND NEEDLE</text>
<text x="982" y="489">VIBRATORS.</text>
<text x="973" y="504">9</text>
<text x="982" y="504">BACK FILLING SHALL BE DONE SIMULTANEOUSLY WITH THE RAISING</text>
<text x="982" y="512">OF THE STRUCTURE WITH Ø VALUE OF SOIL NOT LESS THAN 28° OR</text>
<text x="982" y="519">'K' VALUE NOT MORE THAN 3 M/YEAR.</text>
<text x="973" y="535">10 IF THE STRATA MET WITH AT FOUNDATION LEVEL DURING EXECUTION</text>
</g>
<g font-size="6.4" fill="#f00">
<text x="982" y="542">IS DIFFERENT FROM WHAT IS CONSIDERED IN THE DESIGN (SHOWN IN</text>
<text x="982" y="550">STRESS TABLE), THE SECTION NEEDS TO BE RE DESIGNED. THE</text>
<text x="982" y="558">RETIRNS CAN FOUNDED AT HEIGHR LEVEL IF HARD STRATA IS MET</text>
<text x="982" y="565">WITH. SECTION SHALL BE ADOPTED ACCORDINGLY FOR RETURNS.</text>
</g>
<g font-size="6">
<text x="971" y="691">CLIENT</text>
<text x="971" y="711">PROJECT</text>
<text x="971" y="731">TITLE</text>
<text x="971" y="750">CONTRACTORS</text>
<text x="971" y="770">CONSULTANTS</text>
</g>
<g font-size="5.3">
<text x="415" y="59">TOTAL LENGTH 6800</text>
<text x="435" y="65">5000</text>
<text x="360" y="71">3500</text>
<text x="392" y="71">500</text>
<text x="475" y="71">500</text>
<text x="504" y="71">3500</text>
<text x="497" y="79">150THICK RCC SIDE WALL OVER</text>
<text x="347" y="89">75 MM THICK WEARING COAT</text>
<text x="497" y="86">DECK SLAB</text>
<text x="341" y="96">520 MM DECK SLAB IN RCC M 20</text>
<text x="495" y="94">20 MM THICK EXPANSION JOINT</text>
<text x="495" y="100">300 X 300 X 600 SIZE PILASTERS</text>
<text x="395" y="104">20</text>
<text x="474" y="104">20</text>
<text x="877" y="106">+ 267.740</text>
<text x="347" y="116">R.L. + 268.130</text>
<text x="428" y="116">R.L. + 268.130</text>
<text x="504" y="116">R.L. + 268.130</text>
<text x="839" y="119" transform="rotate(-90 839 119)">350</text>
<text x="203" y="122">A.G.L. + 267.740</text>
<text x="263" y="122">150th APPROACH SLAB</text>
<text x="425" y="124">+ 267.535</text>
<text x="567" y="122">150th APPROACH SLAB</text>
<text x="628" y="122">A.G.L. + 267.740</text>
<text x="877" y="125">+ 267.390</text>
<text x="429" y="130">5000</text>
<text x="271" y="136">RETURN WALL IN CC M15</text>
<text x="400" y="132">+ 267.235 FSL + 267.035</text>
<text x="402" y="137">1.0</text>
<text x="460" y="132">+ 267.235</text>
<text x="467" y="137">1.0</text>
<text x="839" y="138" transform="rotate(-90 839 138)">400</text>
<text x="262" y="141">ABUTMENT IN CC M15</text>
<text x="408" y="143">1.0</text>
<text x="461" y="143">1.0</text>
<text x="560" y="141">RETURN WALL IN CC M15</text>
<text x="876" y="147">+ 266.990</text>
<text x="424" y="151">CBL + 265.835</text>
<text x="568" y="155">ABUTMENT IN CC M15</text>
<text x="313" y="161">+ 265.235</text>
<text x="456" y="159" transform="rotate(-90 456 159)">600</text>
<text x="537" y="161">+ 265.235</text>
<text x="313" y="169">+ 264.935</text>
<text x="537" y="169">+ 264.935</text>
<text x="402" y="175">100 MM THICK LINING IN CC M10</text>
<text x="234" y="292">A.G.L. + 267.740</text>
<text x="343" y="294" transform="rotate(90 343 294)">SLOPE 1.5:1</text>
<text x="644" y="292">A.G.L. + 267.740</text>
<text x="333" y="304">292</text>
<text x="362" y="304">2500</text>
<text x="432" y="304">3400</text>
<text x="471" y="304">1719</text>
<text x="522" y="304">4980</text>
<text x="572" y="304">292</text>
<text x="350" y="312">T.B.L + 267.935</text>
<text x="477" y="312" transform="rotate(90 477 312)">SLOPE 1.5:1</text>
<text x="515" y="312">T.B.L + 267.935</text>
<text x="568" y="316" transform="rotate(-90 568 316)">SLOPE 1.5:1</text>
<text x="393" y="339" transform="rotate(-90 393 339)">SLOPE 1.5:1</text>
<text x="361" y="350" transform="rotate(-90 361 350)">300</text>
<text x="441" y="349" transform="rotate(-90 441 349)">C.B.L + 265.835</text>
<text x="513" y="350" transform="rotate(-90 513 350)">300</text>
<text x="285" y="356" transform="rotate(180 285 356)">SLOPE 1.5:1</text>
<text x="426" y="359" transform="rotate(-90 426 359)">100 MM THICK LINING FOR BED IN CC M 10</text>
<text x="431" y="359" transform="rotate(-90 431 359)">FOR A LENGTH OF 3M ON EITHER SIDE</text>
<text x="664" y="359" transform="rotate(180 664 359)">SLOPE 1.5:1</text>
<text x="209" y="361" transform="rotate(-90 209 361)">1185</text>
<text x="333" y="365" transform="rotate(-90 333 365)">500</text>
<text x="361" y="365" transform="rotate(-90 361 365)">500</text>
<text x="365" y="363">+ 269.130</text>
<text x="510" y="363">+ 269.130</text>
<text x="513" y="365" transform="rotate(-90 513 365)">500</text>
<text x="545" y="365" transform="rotate(-90 545 365)">500</text>
<text x="669" y="361" transform="rotate(-90 669 361)">1185</text>
<text x="361" y="375" transform="rotate(-90 361 375)">900</text>
<text x="513" y="375" transform="rotate(-90 513 375)">900</text>
<text x="294" y="396">R.L. + 268.530</text>
<text x="361" y="392" transform="rotate(-90 361 392)">300</text>
<text x="397" y="396">300</text>
<text x="470" y="396">300</text>
<text x="513" y="392" transform="rotate(-90 513 392)">300</text>
<text x="552" y="396">R.L. + 268.530</text>
<text x="374" y="399">1000</text>
<text x="389" y="400">800</text>
<text x="477" y="400">800</text>
<text x="490" y="399">1000</text>
<text x="333" y="402" transform="rotate(-90 333 402)">4250</text>
<text x="364" y="402">450</text>
<text x="502" y="402">450</text>
<text x="545" y="402" transform="rotate(-90 545 402)">4250</text>
<text x="504" y="419">3500</text>
<text x="360" y="422">3500</text>
<text x="333" y="437" transform="rotate(-90 333 437)">500</text>
<text x="545" y="437" transform="rotate(-90 545 437)">500</text>
<text x="191" y="543">75 MM THICK WEARING COAT</text>
<text x="229" y="550">150THICK RCC SIDE WALL OVER</text>
<text x="229" y="557">DECK SLAB</text>
<text x="228" y="561">20 MM THICK EXPANSION JOINT</text>
<text x="228" y="567">300 X 300 X 600 SIZE PILASTERS</text>
<text x="470" y="568" transform="rotate(-1 470 568)">500</text>
<text x="634" y="575">+ 268.730</text>
<text x="446" y="577">+ 268.730</text>
<text x="243" y="587">R.L. + 268.130</text>
<text x="408" y="588">R.L. + 268.130</text>
<text x="634" y="592">+ 268.130</text>
<text x="151" y="595">+ 268.055</text>
<text x="634" y="600">+ 268.055</text>
<text x="180" y="601">+ 267.535</text>
<text x="732" y="605">3 NOS - 10 Ø</text>
<text x="183" y="611">+ 267.235</text>
<text x="634" y="610">+ 267.535</text>
<text x="732" y="611">8 NOS - 10 Ø</text>
<text x="92" y="616">520 MM THICK DECK</text>
<text x="280" y="617">APPROACH SLAB</text>
<text x="92" y="623">SLAB IN RCC M20</text>
<text x="510" y="619">RETURN WALL CC M15</text>
<text x="680" y="623">+ 267.235</text>
<text x="132" y="661">ABUTMENT IN CC M15</text>
<text x="357" y="663">RETURN WALL FOUNDATION</text>
<text x="396" y="669">IN CC M15</text>
<text x="178" y="680" transform="rotate(-1 178 680)">450</text>
<text x="193" y="680" transform="rotate(-1 193 680)">300</text>
<text x="205" y="680" transform="rotate(-1 205 680)">500</text>
<text x="215" y="680" transform="rotate(-1 215 680)">300</text>
<text x="239" y="680" transform="rotate(-1 239 680)">1000</text>
<text x="271" y="680" transform="rotate(-1 271 680)">450</text>
<text x="424" y="681" transform="rotate(-1 424 681)">300</text>
<text x="451" y="681" transform="rotate(-1 451 681)">1400</text>
<text x="479" y="681" transform="rotate(-1 479 681)">300</text>
<text x="279" y="687">+ 265.235</text>
<text x="488" y="687">+ 265.235</text>
<text x="279" y="696">+ 264.935</text>
<text x="488" y="695">+ 264.935</text>
<text x="223" y="704" transform="rotate(-1 223 704)">2300</text>
<text x="96" y="711">ABUTMENT FOUNDATION IN CC M15</text>
<text x="223" y="712" transform="rotate(-1 223 712)">2900</text>
<text x="733" y="781">1. DRAWING NO. MSC/SLRB-3.68/002/2008 - RCC DETAILS OF DECK SLAB, KERB AND ABUTMENT BED BLOCK</text>
</g>
<g font-size="5.1">
<text x="1062" y="156">GRADE OF CONCRETE</text>
<text x="1120" y="156">MAX. SIZE OF C.A</text>
<text x="979" y="158">Sl.No</text>
<text x="995" y="158">DETAILS OF COMPONENTS</text>
<text x="1062" y="162">AS PER IRC: 6-2000</text>
<text x="1119" y="161">AS PER IS:383</text>
<text x="817" y="270">S.NO</text>
<text x="836" y="270">DESCRIPTION OF ITEMS</text>
<text x="907" y="270">QUANTITY &amp; UNITS</text>
<text x="1074" y="598">STRESSES IN T / SQ.M</text>
<text x="976" y="605">S.NO</text>
<text x="995" y="605">DESCRIPTION OF ITEMS</text>
<text x="1066" y="606">IN CONCRETE</text>
<text x="1115" y="606">ON SOIL</text>
<text x="1066" y="613">MAX.</text>
<text x="1083" y="613">MIN.</text>
<text x="1104" y="613">MAX.</text>
<text x="1122" y="613">MIN.</text>
</g>
<g font-size="5">
<text x="1044" y="688">GOVERNMENT OF ANDHRA PRADESH</text>
<text x="1044" y="694">IRRIGATION &amp; CAD DEPARTMENT</text>
<text x="1044" y="708">GANDIKOTA LIFT IRRIGATION PROJECT</text>
<text x="1058" y="715">MALYALA SUPPLY CANAL</text>
<text x="1044" y="728">SINGLE LANE ROAD BRIDGE AT KM. 3.680</text>
<text x="1044" y="734">GENERAL PLAN AND SECTIONS</text>
<text x="1044" y="747">M/S KBL - MCCL (JV)</text>
<text x="1043" y="755">PUNE</text>
</g>
<g font-size="4.7">
<text x="448" y="211">SCALE 1 : 100</text>
<text x="486" y="497">SCALE 1 : 100</text>
<text x="747" y="683">SCALE 1 : 50</text>
<text x="461" y="723">SCALE 1 : 50</text>
<text x="256" y="740">SCALE 1 : 50</text>
</g>
<g font-size="4.5">
<text x="971" y="677">REVISION NO:</text>
<text x="1039" y="677">DRAWN</text>
<text x="1071" y="677">CHECKED</text>
<text x="1104" y="677">APPROVED</text>
<text x="1137" y="677">DATE</text>
<text x="987" y="786">DRAWING NO:</text>
<text x="1061" y="786">SCALE</text>
<text x="1128" y="786">DATE</text>
</g>
<g font-size="4.2">
<text x="975" y="47">1. ALL THE DIMENSIONS ARE IN MILLMETRES AND THE LEVELS ARE IN METRES.</text>
<text x="975" y="55">2. DO NOT SCALE THE DRAWING. ONLY FIGURED DIMENSIONS SHALL BE FOLLOWED.</text>
<text x="975" y="62">3. THE SINGLE LANE ROAD BRIDGE IS DESIGNED FOR A CARRIAGE WAY WIDTH OF 4.25M AND</text>
<text x="980" y="70">FOR ONE LANE OF IRC CLASS 'A' LOADING.</text>
<text x="975" y="78">4. THE BRIDGE IS DESIGNED ADOPTING THE FOLLOWING IRC AND IS CODES.</text>
<text x="979" y="85">i. IRC - 5 - 1998</text>
<text x="979" y="93">ii. IRC - 6 - 2000</text>
<text x="979" y="101">iii. IRC - 21 - 2000</text>
<text x="979" y="108">iv. IRC - 78 - 2000</text>
<text x="854" y="119">SOILS</text>
<text x="979" y="116">v. IRC - 83 - 2000</text>
<text x="979" y="124">vi. IS 456 - 2000</text>
<text x="979" y="131">vii. IS 383</text>
<text x="851" y="137">H.G.SOILS</text>
<text x="976" y="139">5. THE SPECIFICATIONS PROPOSED FOR THE VARIOUS COMPONENTS OF THE STRUCTURE ARE AS FOLLOWS:</text>
<text x="855" y="151">SHALES</text>
<text x="980" y="169">1</text>
<text x="995" y="169">WEARING COAT OF SLAB</text>
<text x="1081" y="169">CC M25</text>
<text x="1134" y="169">20 MM</text>
<text x="980" y="176">2</text>
<text x="995" y="176">DECK SLAB</text>
<text x="1081" y="176">RCC M20</text>
<text x="1134" y="176">20 MM</text>
<text x="980" y="183">3</text>
<text x="995" y="183">BED BLOCK OVER ABUTMENT</text>
<text x="1081" y="183">RCC M25</text>
<text x="1134" y="183">20 MM</text>
<text x="980" y="190">4</text>
<text x="995" y="190">ABUTMENT AND RETURN</text>
<text x="1081" y="190">CC M15</text>
<text x="1134" y="190">40 MM</text>
<text x="980" y="198">5</text>
<text x="995" y="197">ABUTMENT &amp; RETURN FOUNDATION</text>
<text x="1081" y="197">CC M15</text>
<text x="1134" y="197">40 MM</text>
<text x="980" y="205">6</text>
<text x="995" y="205">APPROACH SLAB</text>
<text x="1081" y="205">CC M25</text>
<text x="1134" y="205">20 MM</text>
<text x="980" y="212">7</text>
<text x="994" y="212">LINING FOR CANAL</text>
<text x="1081" y="212">CC M15</text>
<text x="1133" y="212">20 MM</text>
<text x="818" y="280">1</text>
<text x="833" y="280">DISCHARGE REQUIRED</text>
<text x="911" y="280">3.262 CUMECS</text>
<text x="818" y="287">2</text>
<text x="833" y="287">DISCHARGE DESIGNED</text>
<text x="911" y="287">3.600 CUMECS</text>
<text x="818" y="294">3</text>
<text x="833" y="294">BED WIDTH</text>
<text x="911" y="294">3.40 M</text>
<text x="818" y="301">4</text>
<text x="833" y="301">FULL SUPPLY DEPTH</text>
<text x="911" y="301">1.20 M</text>
<text x="818" y="309">5</text>
<text x="833" y="309">VELOCITY</text>
<text x="911" y="309">0.650 M/SEC</text>
<text x="818" y="316">6</text>
<text x="833" y="316">BED FALL</text>
<text x="911" y="316">1 / 5500</text>
<text x="818" y="323">7</text>
<text x="833" y="323">SIDE SLOPES ( HDR/ SOILS )</text>
<text x="911" y="323">1.0 : 1</text>
<text x="818" y="331">8</text>
<text x="833" y="331">COEFFICIENT OF RUGOSITY</text>
<text x="911" y="331">0.018</text>
<text x="818" y="338">9</text>
<text x="833" y="338">CANAL BED LEVEL</text>
<text x="911" y="338">+ 265.835 M</text>
<text x="818" y="345">10</text>
<text x="833" y="345">FULL SUPPLY LEVEL</text>
<text x="911" y="345">+ 267.035 M</text>
<text x="818" y="352">11</text>
<text x="833" y="352">TOP OF BANK LEVEL</text>
<text x="911" y="352">+ 267.935 M</text>
<text x="818" y="360">12</text>
<text x="833" y="359">EXSISTING ROAD LEVEL</text>
<text x="911" y="359">+ 267.740 M</text>
<text x="818" y="367">13</text>
<text x="833" y="366">PROPOSED ROAD LEVEL</text>
<text x="911" y="366">+ 268.530 M</text>
<text x="818" y="374">14</text>
<text x="833" y="374">SKEW ANGLE</text>
<text x="912" y="374">0 °</text>
<text x="977" y="627">1</text>
<text x="993" y="628">ABUTMENT</text>
<text x="1064" y="628">26.01</text>
<text x="1083" y="628">(-) 5.91</text>
<text x="1104" y="628">18.50</text>
<text x="1123" y="628">0.31</text>
<text x="977" y="635">2</text>
<text x="993" y="635">RETURN</text>
<text x="1063" y="635">25.51</text>
<text x="1085" y="635">-6.48</text>
<text x="1104" y="635">15.62</text>
<text x="1123" y="635">1.05</text>
<text x="968" y="799">GKLIS/MSC/SLRB-3.68/001/2008</text>
<text x="1053" y="799">AS INDICATED</text>
</g>
</svg>
